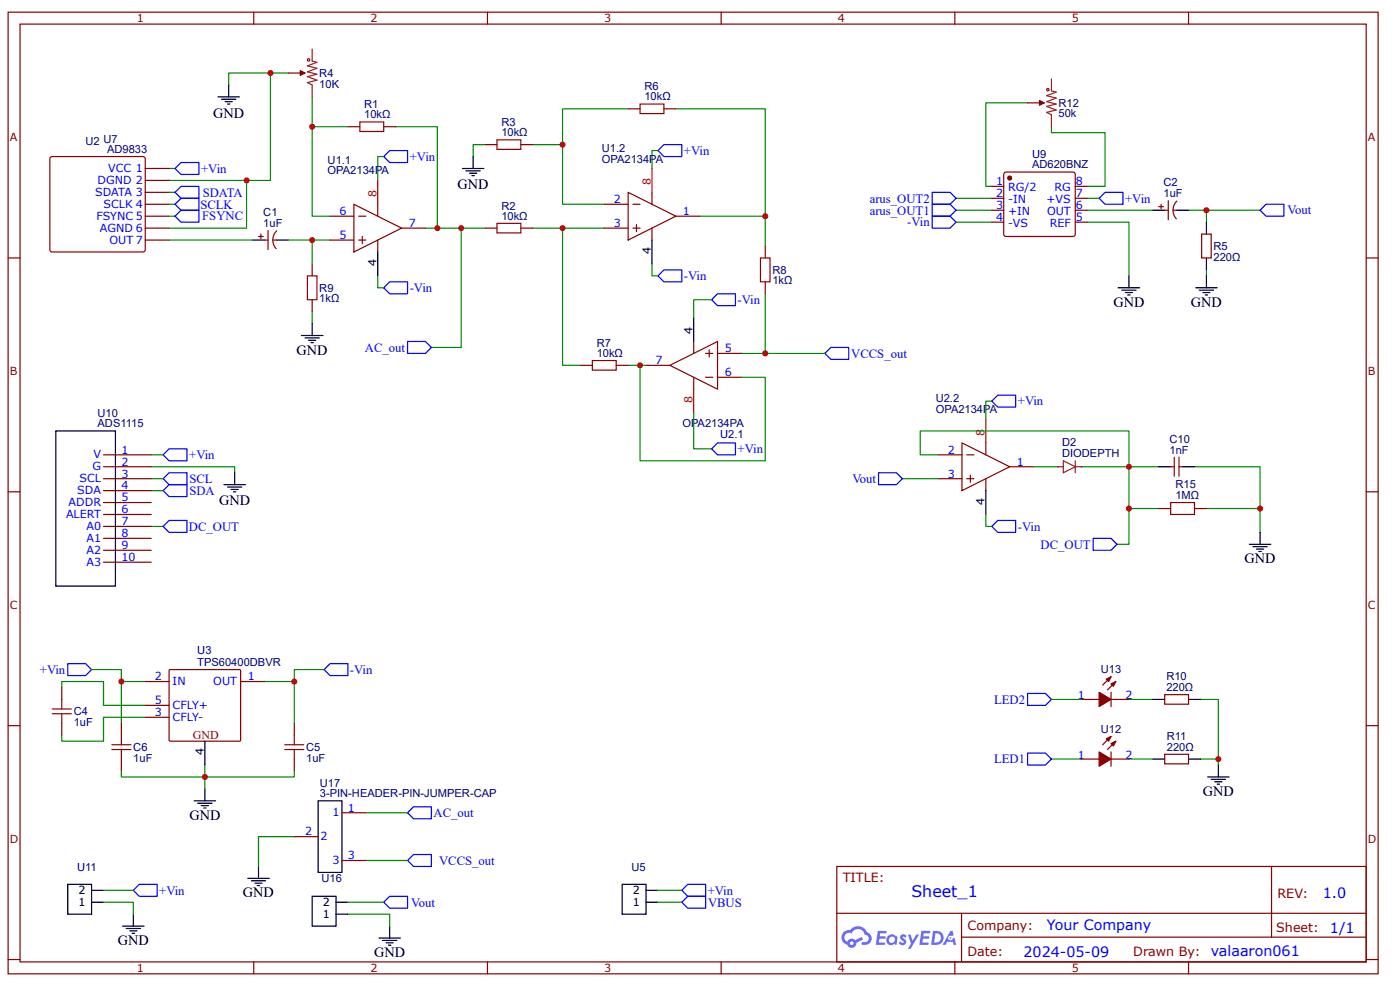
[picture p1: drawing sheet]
<svg xmlns="http://www.w3.org/2000/svg" width="297mm" height="210mm" viewBox="0 0 297 210" stroke-linecap="round" stroke-linejoin="round" font-family="sans-serif">
<g fill="none" stroke="#800" stroke-width=".25">
<path d="M1.7 2.6h290.7v203.9h-290.7zM4.3 5.1h285.5v198.8h-285.5zM53.8 2.6v2.5M103.4 2.6v2.5M153 2.6v2.5M202.6 2.6v2.5M252.1 2.6v2.5M1.7 54.7h2.6M289.8 54.7h2.6M1.7 104.3h2.6M289.8 104.3h2.6M1.7 153.8h2.6"/>
<path d="M289.8 153.8h2.6M177.5 183.7h112.3v20.2h-112.3zM177.6 193.6h112.1M204 198.7h85.7M204 193.6v10.1M269.8 183.7v15M1.7 203.4h2.6M53.8 203.9v2.6M103.4 203.9v2.6M153 203.9v2.6M202.6 203.9v2.6M252.1 203.9v2.6"/>
<path d="M289.8 203.4h2.6"/>
</g>
<g fill="#58f">
<path d="M191.1 198.2l.5-.1 .4 .1 .3 .2-.2 .5a.33 .33 0 0 0-.3-.3 .33 .33 0 0 0-.3 .1v.1a.85 .85 0 0 1 .7 .6 .85 .85 0 0 1-.3 .9l-.7 .1-.6-.4 .4-.4 .5 .3 .2-.1v-.2a.88 .88 0 0 1-.6-1.4z"/>
<path d="M192.6 198.1h.6l.4 1.3 .8-1.3h.6l-1.8 3h-.6l.7-1.1z"/>
<path d="M186.2 197.4h1.7l.2 .1-.1 .3-1.3 .1-.1 .6h1.1l.2 .3-.2 .2h-1.1l-.2 .8h1.3l.1 .3-.1 .2h-1.9z"/>
<path d="M195.5 197.4h1.6l.2 .1v.3l-1.3 .1-.1 .6h1.1l.2 .3-.3 .2h-1.1l-.1 .8h1.2l.1 .3-.1 .2h-1.9z"/>
<path d="M201.6 197.4h.5l.2 .9-.4 .2a.49 .49 0 0 0-.7 .2 .49 .49 0 0 0 .3 .7 .49 .49 0 0 0 .6-.5l.4-.2 .4 1.6h-.6l-.2-.6h-1.2l-.3 .6h-.6z"/>
<path d="M197.9 197.4l-.4 2.9h1a1.51 1.51 0 0 0 1.7-1.5 1.51 1.51 0 0 0-1.8-1.4zM198.4 197.9a1.02 1.02 0 0 1 1.2 1.1 1.02 1.02 0 0 1-1.4 .8z"/>
<path d="M188.5 198.4a1.11 1.11 0 0 0-.3 1.5 1.11 1.11 0 0 0 1.6 .3l.4 .1 .2-1.6-.4-.2a1.01 1.01 0 0 0-1.5-.1zM188.5 199.2a.66 .66 0 0 1 1.3 0 .66 .66 0 0 1-1.3 0z"/>
<path d="M179 197.6a1.58 1.58 0 0 0 .7 2.7 1.01 1.01 0 0 0 1.2 .6 1.01 1.01 0 0 0 .8-1l1.4-.7-.3-.6-1.4 .7a1.02 1.02 0 0 0-1.7 .4 .99 .99 0 0 1-.4-1.4 .99 .99 0 0 1 1.4-.4 1.48 1.48 0 0 1 1.5-.9 1.48 1.48 0 0 1 1.3 1.2 .82 .82 0 0 1 .8 1 .82 .82 0 0 1-1.2 .5l-.3 .2v.3a1.4 1.4 0 0 0 2-.6 1.4 1.4 0 0 0-.9-2 2.19 2.19 0 0 0-3.6-.4l-.8 .1zM180.3 200a.4 .4 0 0 1 .8 0 .4 .4 0 0 1-.8 0z"/>
<circle cx="201.6" cy="198.9" r=".19"/>
</g>
<g fill="none" stroke="#080" stroke-width=".25">
<path d="M57.4 15.5v22.7h-21.5M61.2 15.5h-12.7v2.5M35.9 35.7h1.2M52.3 38.2v10.2h-16.4M66.2 20.5v6.4M81.4 33.2h-1.3v5M102.9 30.7h-2.5v2.5M113 30.7h6.3M133.3 23.1h-14v20.2h8.9M139.6 31.9h-1.3v3.8M143.4 23.1h18.9v22.7h-13.9M35.9 50.9h17.7"/>
<path d="M35.9 45.8h1.2M35.9 43.3h1.2M35.9 40.8h1.2M61.2 50.9h8.8M66.2 50.9v5.1M80.1 58.5v2.5h1.3M97.8 48.4v25.3h-6.3M138.3 56v2.5h1.3M66.2 66.1v2.5"/>
</g>
<path d="M37.1 35.7l1.3-1.2h3.8v2.5h-3.8zM38.4 39.5h3.8v2.5h-3.8l-1.3-1.2zM81.4 33.2l1.3-1.3h3.8v2.6h-3.8zM139.6 31.9l1.2-1.2h3.8v2.5h-3.8zM38.4 44.6h3.8v2.5h-3.8l-1.3-1.3zM38.4 42h3.8v2.6h-3.8l-1.3-1.3zM139.6 58.5l1.2-1.3h3.8v2.5h-3.8zM81.4 61l1.3-1.3h3.8v2.6h-3.8zM86.5 72.4h3.8l1.2 1.3-1.2 1.2h-3.8zM175 74.9l1.3-1.2h3.8v2.5h-3.8z" fill="none" stroke="#00f" stroke-width=".25"/>
<g fill="none" stroke="#000" stroke-width=".25">
<path d="M48.5 18v2.5M46.2 20.5h4.6M47 21h3M47.8 21.6h1.5M48.3 22.1h.5M98.1 35.7h4.6M98.9 36.2h3M99.6 36.7h1.5M100.1 37.2h.5M100.4 33.2v2.5M53.6 50.9h2.5M58.6 50.9h2.6"/>
<path d="M63.9 71.1h4.6M64.7 71.6h3M65.5 72.1h1.5M66 72.7h.5M66.2 68.6v2.5"/>
</g>
<path d="M54.8 50.1h1.1M55.3 49.6v1M56.1 50.9h.8M56.9 48.9v4M57.9 50.9h.7M58.7 49a2.72 2.72 0 0 0-.1 3.7" fill="none" stroke="#800" stroke-width=".25"/>
<path d="M63.7 15.5h1M66.2 10.4v2.6l1 .2-2 .8 2 .5-2 .7 2 .5-2 .5 2 .8-2 .5 1 .5v2.5" fill="none" stroke="#8d2323" stroke-width=".25"/>
<path d="M63.7 15l1 .5-1 .5z" fill="#800"/>
<g fill="none" stroke="#800" stroke-width=".25">
<path d="M61.2 15.5h2.5M63.7 15l1 .5-1 .5zM10.7 33.3l.4-.1h19.2l.4 .1 .1 .4v19.2l-.1 .4-.4 .1h-19.2l-.4-.1-.1-.4v-19.2zM30.8 35.7h5.1M30.8 38.2h5.1M30.8 40.8h5.1M30.8 43.3h5.1M30.8 45.8h5.1M30.8 48.4h5.1M30.8 50.9h5.1M70 45.8h5.1M70 50.9h5.1"/>
<path d="M75.1 43.3l10.1 5.1-10.1 5zM76.1 45.8h1.5M76.1 50.9h1.5M76.9 50.1v1.6M80.1 43.3v2.5M80.1 50.9v2.5M85.2 48.4h5.1M128.2 43.3h5.1M128.2 48.4h5.1M133.3 40.8l10.1 5-10.1 5.1zM134.3 43.3h1.5M134.3 48.4h1.5"/>
<path d="M135 47.6v1.5M138.3 40.8v2.5M138.3 48.4v2.5M143.4 45.8h5M245.8 43.8h1M246.3 43.3v1M247.1 44.6h.7M247.8 42.5v4.1M248.9 44.6h.7M249.7 42.6a2.72 2.72 0 0 0-.1 3.8M137.1 77.5h5M142.1 77.5l10.1-5.1v10.1z"/>
<path d="M147.2 72.4v2.5M147.2 80v2.5M149.7 80h1.5M149.7 74.9h1.5M150.5 74.2v1.5M152.2 80h5.1M152.2 74.9h5.1M199 96.4h5.1M204.1 93.9l10.1 5.1-10.1 5zM205.1 96.4h1.5M209.1 93.9v2.5M214.2 99h5.1"/>
<path d="M199 101.5h5.1M205.1 101.5h1.5M205.9 100.7v1.5M209.1 101.5v2.5"/>
</g>
<circle cx="65.5" cy="12.7" r=".25" fill="none" stroke="#a00000" stroke-width=".25"/>
<g fill="none" stroke="#080" stroke-width=".25">
<path d="M73.8 26.9h-7.6v18.9h3.8M83.9 26.9h8.9v21.5M218 21.8h-8.9v17.7h1.3M223.1 26.9v1.2h11.3v11.4h-3.8M90.3 48.4h12.6M113 48.4h15.2M119.3 48.4v29.1h3.8M162.3 45.8v6.4M202.8 44.6h7.6M202.8 42h7.6M202.8 47.1h7.6M230.6 44.6h14"/>
<path d="M230.6 42h2.6M252.1 44.6h15.2M255.9 44.6v2.5M255.9 57.2v1.3M133.3 77.5h3.8M135.8 77.5v20.2h26.5v-17.7h-5M151 63.5h-3.8v3.8M162.3 62.3v12.6h-5M162.3 74.9h12.7M147.2 87.6v7.6h3.8"/>
</g>
<path d="M80.1 53.4v5.1M138.3 50.9v5.1M244.6 44.6h2.5M249.6 44.6h2.5M255.9 58.5v2.5M147.2 67.3v5.1M253.7 61h4.5M254.4 61.5h3.1M255.2 62h1.5M255.7 62.5h.5M209.1 104v5.1" fill="none" stroke="#000" stroke-width=".25"/>
<path d="M80.1 38.2v5.1M138.3 35.7v5.1M147.2 82.5v5.1M209.1 88.8v5.1" fill="none" stroke="#f00" stroke-width=".25"/>
<path d="M197.8 45.8h3.8l1.2 1.3-1.2 1.3h-3.8zM197.8 43.3h3.8l1.2 1.3-1.2 1.2h-3.8zM197.8 40.8h3.8l1.2 1.2-1.2 1.3h-3.8zM233.2 42l1.2-1.2h3.8v2.5h-3.8zM268.6 43.3h3.8v2.5h-3.8l-1.3-1.2zM151 63.5l1.2-1.2h3.8v2.5h-3.8zM151 95.2l1.2-1.3h3.8v2.5h-3.8z" fill="none" stroke="#00f" stroke-width=".25"/>
<path d="M223.1 16.7v2.6l1 .2-2.1 .8 2.1 .5-2.1 .8 2.1 .5-2.1 .5 2.1 .7-2.1 .5 1.1 .5v2.6M220.5 21.8h1" fill="none" stroke="#8d2323" stroke-width=".25"/>
<path d="M220.5 21.3l1 .5-1 .5z" fill="#800"/>
<path d="M218 21.8h2.5M220.5 21.3l1 .5-1 .5z" fill="none" stroke="#800" stroke-width=".25"/>
<circle cx="222.3" cy="19" r=".25" fill="none" stroke="#a00000" stroke-width=".25"/>
<path d="M230.6 47.1h8.9v11.4" fill="none" stroke="#080" stroke-width=".25"/>
<path d="M239.5 58.5v2.5M237.2 61h4.6M238 61.5h3M238.7 62h1.6M239.2 62.5h.6" fill="none" stroke="#000" stroke-width=".25"/>
<circle cx="214.2" cy="37.7" r=".38" fill="#800"/>
<g fill="none" stroke="#800" stroke-width=".25">
<path d="M213.1 36.6l.3-.1h14.2l.4 .1 .1 .4v12.6l-.1 .4-.4 .1h-14.2l-.3-.1-.2-.4v-12.6z"/>
<circle cx="214.2" cy="37.7" r=".38"/>
</g>
<circle cx="214.2" cy="37.7" r=".38" fill="#800"/>
<g fill="none" stroke="#800" stroke-width=".25">
<path d="M210.4 39.5h2.5M228.1 39.5h2.5M210.4 42h2.5M210.4 44.6h2.5M210.4 47.1h2.5M228.1 42h2.5M228.1 44.6h2.5M228.1 47.1h2.5M22 96.4h10.1M22 99h10.1M22 101.5h10.1M22 104h10.1"/>
<path d="M22 106.5h10.1M22 109.1h10.1M22 111.6h10.1M22 114.1h10.1M22 116.7h10.1M22 119.2h10.1M229.4 148.3h3.8"/>
<circle cx="214.2" cy="37.7" r=".38"/>
</g>
<path d="M34.6 96.4l1.3-1.2h3.8v2.5h-3.8zM210.4 85l1.3-1.2h3.8v2.5h-3.8zM34.6 104l1.3-1.2h3.8v2.5h-3.8zM34.6 101.5l1.3-1.3h3.8v2.6h-3.8zM34.6 111.6l1.3-1.3h3.8v2.6h-3.8zM186.4 100.2h3.8l1.2 1.3-1.2 1.3h-3.8zM210.4 111.6l1.3-1.3h3.8v2.6h-3.8zM231.9 114.1h3.8l1.3 1.3-1.3 1.3h-3.8zM14.4 140.7h3.8l1.2 1.3-1.2 1.2h-3.8zM68.8 142l1.2-1.3h3.8v2.5h-3.8zM28.3 188.8l1.2-1.3h3.8v2.5h-3.8z" fill="none" stroke="#00f" stroke-width=".25"/>
<g fill="none" stroke="#080" stroke-width=".25">
<path d="M32.1 99h17.7v1.2M32.1 96.4h2.5M199 96.4h-3.8v-5h44.3v7.6h-10.1M210.4 85h-1.3v3.8M219.3 99h5M245.8 99h-6.3v16.4h-2.5M253.4 99h13.9v13.9M32.1 101.5h2.5M32.1 111.6h2.5M32.1 104h2.5M191.4 101.5h7.6M209.1 109.1v2.5h1.3"/>
<path d="M239.5 107.8h6.3M255.9 107.8h11.4M13.1 145.8v-1.3h8.9v5h8.8M19.4 142h6.4v2.5h5M25.8 144.5v8.8M30.8 152.1h-8.8v5h-8.9v-1.2M62.4 144.5v8.8M68.8 142h-6.4v2.5h-6.3M25.8 163.5v1.2h36.6v-1.2M43.5 162.2v5.1M22 191.3h6.3v2.5M22 188.8h6.3"/>
</g>
<g fill="none" stroke="#000" stroke-width=".25">
<path d="M11.8 91.4h12.7v32.9h-12.7zM47.5 102.8h4.6M48.3 103.3h3M49 103.8h1.5M49.5 104.3h.5M49.8 100.2v2.6M265 115.4h4.6M265.8 115.9h3M266.6 116.4h1.5M267.1 116.9h.5M267.3 112.9v2.5M41.2 169.8h4.5"/>
<path d="M41.9 170.3h3.1M42.7 170.8h1.5M43.2 171.3h.5M43.5 167.3v2.5M14.4 187.5h5v6.3h-5zM19.4 191.3h2.6M19.4 188.8h2.6M26 196.3h4.6M26.8 196.9h3M27.5 197.4h1.5M28 197.9h.5M28.3 193.8v2.5"/>
</g>
<path d="M224.3 99h.1M224.3 99h1.3M225.6 97.7l2.5 1.3-2.5 1.2zM228.1 97.7v2.5M228.1 99h1.3M229.4 99h.1" fill="none" stroke="#8d2323" stroke-width=".25"/>
<path d="M233.2 146.8l2.5 1.5-2.5 1.5z" fill="#800"/>
<path d="M233.2 146.8l2.5 1.5-2.5 1.5zM235.7 143.5l-1.8 1.7M236.7 144.5l-1.8 1.8" fill="none" stroke="#800" stroke-width=".25"/>
<path d="M235.7 145l1-.5-.5 1z" fill="#800"/>
<path d="M235.7 145l1-.5-.5 1z" fill="none" stroke="#800" stroke-width=".25"/>
<path d="M234.7 144l1-.5-.5 1z" fill="#800"/>
<path d="M234.7 144l1-.5-.5 1zM235.7 146.8v3M235.7 148.3h3.8M229.4 160.9h3.8" fill="none" stroke="#800" stroke-width=".25"/>
<path d="M223.1 148.3h6.3M239.5 148.3h5.1M254.7 148.3h3.8v12.6M223.1 160.9h6.3M239.5 160.9h5.1M254.7 160.9h3.8v1.3" fill="none" stroke="#080" stroke-width=".25"/>
<path d="M218 147h3.8l1.3 1.3-1.3 1.2h-3.8zM218 159.7h3.8l1.3 1.2-1.3 1.3h-3.8z" fill="none" stroke="#00f" stroke-width=".25"/>
<path d="M256.2 164.7h4.5M257 165.2h3M257.7 165.7h1.5M258.2 166.2h.5M258.5 162.2v2.5" fill="none" stroke="#000" stroke-width=".25"/>
<path d="M233.2 159.4l2.5 1.5-2.5 1.5z" fill="#800"/>
<path d="M233.2 159.4l2.5 1.5-2.5 1.5zM235.7 156.1l-1.8 1.8M236.7 157.1l-1.8 1.8" fill="none" stroke="#800" stroke-width=".25"/>
<path d="M235.7 157.6l1-.5-.5 1z" fill="#800"/>
<path d="M235.7 157.6l1-.5-.5 1z" fill="none" stroke="#800" stroke-width=".25"/>
<path d="M234.7 156.6l1-.5-.5 1z" fill="#800"/>
<g fill="none" stroke="#800" stroke-width=".25">
<path d="M73.8 26.9h2.5M81.4 26.9h2.5M102.9 30.7h2.5M110.5 30.7h2.5M133.3 23.1h2.5M140.8 23.1h2.6M66.2 56v2.5M102.9 48.4h2.5M110.5 48.4h2.5M162.3 52.2v2.5M162.3 59.7v2.6M254.9 49.6h2.1v5.1h-2.1z"/>
<path d="M66.2 63.5v2.6M123.1 77.5h2.6M130.7 77.5h2.6M248.4 99h.7M249.1 96.9v4.1M250.1 96.9v4.1M250.1 99h.8M245.8 107.8h2.6M253.4 107.8h2.5M13.1 145.8v2.5M13.1 153.3v2.6M25.8 153.3v2.6"/>
<path d="M30.8 144.5h5.1M30.8 152.1h5.1M30.8 149.5h5.1M35.9 142h15.1v15.1h-15.1zM51 144.5h5.1M62.4 153.3v2.6M234.7 156.6l1-.5-.5 1zM235.7 159.4v3M247.1 147.3h5v2h-5zM247.1 159.9h5v2h-5zM25.8 160.9v2.6M62.4 160.9v2.6"/>
<path d="M62.4 177.4h5.1M72.6 172.3h5M235.7 160.9h3.8M72.6 182.4h5"/>
</g>
<g fill="none" stroke="#000" stroke-width=".25">
<path d="M255.9 47.1v2.5M255.9 54.7v2.5M245.8 99h2.6M250.9 99h2.5M43.5 157.1v5.1M244.6 148.3h2.5M252.1 148.3h2.6M67.5 169.8h5.1v15.2h-5.1zM244.6 160.9h2.5M252.1 160.9h2.6M52.6 186.2h4.5M53.3 186.7h3.1"/>
<path d="M54.1 187.2h1.5M54.6 187.7h.5M54.8 183.7v2.5M66.2 190h5.1v6.3h-5.1zM71.3 191.3h2.5M71.3 193.8h2.5M80.4 198.9h4.5M81.2 199.4h3M81.9 199.9h1.5M82.7 196.3v2.6M132 187.5h5.1v6.3h-5.1zM137.1 191.3h2.5"/>
<path d="M137.1 188.8h2.5M82.4 200.4h.5"/>
</g>
<path d="M62.4 177.4h-7.6v6.3M77.6 172.3h8.9M73.8 193.8h8.9v2.5M73.8 191.3h7.6M77.6 182.4h8.9M139.6 188.8h5M139.6 191.3h5" fill="none" stroke="#080" stroke-width=".25"/>
<path d="M86.5 172.3l1.2-1.2h3.8v2.5h-3.8zM82.7 190h3.8v2.6h-3.8l-1.3-1.3zM86.5 182.4l1.2-1.2h3.8v2.5h-3.8zM144.6 188.8l1.3-1.3h3.8v2.5h-3.8zM144.6 191.3l1.3-1.3h3.8v2.6h-3.8z" fill="none" stroke="#00f" stroke-width=".25"/>
<g fill="none" stroke="#a00000" stroke-width=".25">
<path d="M76.3 25.9h5.1v2h-5.1zM105.4 29.6h5.1v2.1h-5.1zM135.8 22.1h5v2h-5zM65.2 58.5h2v5h-2zM105.4 47.4h5.1v2h-5.1zM161.3 54.7h2.1v5h-2.1zM125.7 76.4h5v2.1h-5zM248.4 106.5h5v2.6h-5zM11.1 151.3h4M11.1 150.3h4M13.1 148.3v2M13.1 151.3v2"/>
<path d="M23.7 158.9h4.1M23.7 157.9h4.1M25.8 155.9v2M25.8 158.9v2M60.4 158.9h4.1M60.4 157.9h4.1M62.4 155.9v2M62.4 158.9v2"/>
</g>
<g fill="#c00">
<circle cx="97.8" cy="48.4" r=".63"/>
<circle cx="52.3" cy="38.2" r=".63"/>
<circle cx="119.3" cy="30.7" r=".63"/>
<circle cx="57.4" cy="15.5" r=".63"/>
<circle cx="66.2" cy="50.9" r=".63"/>
<circle cx="162.3" cy="45.8" r=".63"/>
<circle cx="66.2" cy="26.9" r=".63"/>
<circle cx="92.8" cy="48.4" r=".63"/>
<circle cx="135.8" cy="77.5" r=".63"/>
<circle cx="162.3" cy="74.9" r=".63"/>
<circle cx="119.3" cy="48.4" r=".63"/>
<circle cx="255.9" cy="44.6" r=".63"/>
<circle cx="239.5" cy="99" r=".63"/>
<circle cx="239.5" cy="107.8" r=".63"/>
<circle cx="267.3" cy="107.8" r=".63"/>
<circle cx="62.4" cy="144.5" r=".63"/>
<circle cx="43.5" cy="164.7" r=".63"/>
<circle cx="25.8" cy="144.5" r=".63"/>
<circle cx="258.5" cy="160.9" r=".63"/>
</g>
<text font-size="3.4" fill="#00f" x="193.4" y="190.2">Sheet_1</text>
<g font-size="3">
<text x="45.2" y="24.9">GND</text>
<text x="97.1" y="40.1">GND</text>
<text x="236.2" y="65.1">GND</text>
<text x="252.7" y="65.1">GND</text>
<text x="62.9" y="75.2">GND</text>
<text x="46.5" y="107.1">GND</text>
<text x="264" y="119.5">GND</text>
<text x="40.2" y="173.8">GND</text>
<text x="255.2" y="168.8">GND</text>
<text x="51.6" y="190.3">GND</text>
<text x="25" y="200.4">GND</text>
<text x="79.4" y="202.9">GND</text>
</g>
<g font-size="3" fill="#00f">
<text x="280.6" y="190.3">1.0</text>
<text x="222.1" y="197.2">Your Company</text>
<text x="282.2" y="197.7">1/1</text>
<text x="217.1" y="202.8">2024-05-09</text>
<text x="256.9" y="202.7">valaaron061</text>
</g>
<g font-size="2.7" fill="#00f">
<text x="86.9" y="34.1">+Vin</text>
<text x="145.1" y="32.8">+Vin</text>
<text x="42.7" y="36.6">+Vin</text>
<text x="43" y="41.7">SDATA</text>
<text x="42.5" y="44.2">SCLK</text>
<text x="42.9" y="46.7">FSYNC</text>
<text x="184.5" y="45.5">arus_OUT1</text>
<text x="184.5" y="43">arus_OUT2</text>
<text x="192.5" y="48">-Vin</text>
<text x="238.7" y="43">+Vin</text>
<text x="273.2" y="45.5">Vout</text>
<text x="145.1" y="59.4">-Vin</text>
<text x="86.9" y="61.9">-Vin</text>
<text x="156.5" y="64.5">-Vin</text>
<text x="77.4" y="74.6">AC_out</text>
<text x="180.6" y="75.9">VCCS_out</text>
<text x="215.9" y="86">+Vin</text>
<text x="40.1" y="97.3">+Vin</text>
<text x="156.5" y="96.1">+Vin</text>
<text x="40.2" y="102.4">SCL</text>
<text x="40.2" y="104.9">SDA</text>
<text x="180.8" y="102.4">Vout</text>
<text x="40.1" y="112.6">DC_OUT</text>
<text x="215.9" y="112.5">-Vin</text>
<text x="220.8" y="116.3">DC_OUT</text>
<text x="8.5" y="142.9">+Vin</text>
<text x="74.2" y="142.9">-Vin</text>
<text x="210.9" y="149.2">LED2</text>
<text x="210.9" y="161.8">LED1</text>
<text x="92" y="173.2">AC_out</text>
<text x="93.2" y="183.3">VCCS_out</text>
<text x="33.8" y="189.7">+Vin</text>
<text x="150.1" y="189.7">+Vin</text>
<text x="87.2" y="192.2">Vout</text>
<text x="150.2" y="192.2">VBUS</text>
</g>
<g font-size="2.7" fill="#800">
<text x="178.8" y="187">TITLE:</text>
<text x="271" y="190.3">REV:</text>
<text x="205.3" y="197.2">Company:</text>
<text x="270.8" y="197.6">Sheet:</text>
<text x="205.3" y="202.7">Date:</text>
<text x="240.4" y="202.7">Drawn By:</text>
</g>
<text font-size="2.5" fill="#800" x="40.9" y="156.6">GND</text>
<g font-size="2.4" fill="#800">
<text x="29" y="4.7">1</text>
<text x="78.6" y="4.7">2</text>
<text x="128.2" y="4.7">3</text>
<text x="177.8" y="4.7">4</text>
<text x="227.4" y="4.7">5</text>
<text x="2.1" y="29.9">A</text>
<text x="290.2" y="29.9">A</text>
<text x="2.1" y="79.5">B</text>
<text x="290.2" y="79.5">B</text>
<text x="2.1" y="129.1">C</text>
<text x="290.2" y="129.1">C</text>
<text x="2.1" y="178.6">D</text>
<text x="290.2" y="178.6">D</text>
<text x="29" y="206.1">1</text>
<text x="78.6" y="206.1">2</text>
<text x="128.2" y="206.1">3</text>
<text x="177.8" y="206.1">4</text>
<text x="227.4" y="206.1">5</text>
</g>
<g font-size="2.4" fill="#000080">
<text x="67.7" y="16.3">R4</text>
<text x="67.7" y="18.6">10K</text>
<text x="77.3" y="23">R1</text>
<text x="136.7" y="21.3">10kΩ</text>
<text x="136.7" y="19.2">R6</text>
<text x="224.6" y="22.6">R12</text>
<text x="77.3" y="25.1">10kΩ</text>
<text x="106.4" y="28.9">10kΩ</text>
<text x="106.4" y="26.7">R3</text>
<text x="224.6" y="24.9">50k</text>
<text x="18.2" y="30.7">U2 U7</text>
<text x="22.7" y="32.4">AD9833</text>
<text x="69.5" y="34.8">U1.1</text>
<text x="127.7" y="34.5">OPA2134PA</text>
<text x="127.7" y="32.3">U1.2</text>
<text x="219" y="35.7">AD620BNZ</text>
<text x="219" y="33.5">U9</text>
<text x="69.5" y="37">OPA2134PA</text>
<text x="246.8" y="41.8">1uF</text>
<text x="246.8" y="39.5">C2</text>
<text x="55.9" y="45.8">C1</text>
<text x="106.4" y="46.6">10kΩ</text>
<text x="106.4" y="44.5">R2</text>
<text x="55.9" y="48.1">1uF</text>
<text x="257.5" y="53">R5</text>
<text x="163.9" y="58.1">R8</text>
<text x="257.5" y="55.2">220Ω</text>
<text x="67.7" y="64.1">1kΩ</text>
<text x="67.7" y="61.9">R9</text>
<text x="163.9" y="60.3">1kΩ</text>
<text x="126.6" y="75.7">10kΩ</text>
<text x="126.6" y="73.5">R7</text>
<text x="20.7" y="88.3">U10</text>
<text x="198.5" y="87.6">OPA2134PA</text>
<text x="198.5" y="85.3">U2.2</text>
<text x="20.7" y="90.6">ADS1115</text>
<text x="144.8" y="90.6">OPA2134PA</text>
<text x="152.8" y="92.9">U2.1</text>
<text x="225.3" y="94.7">D2</text>
<text x="248.1" y="93.9">C10</text>
<text x="225.3" y="96.9">DIODEPTH</text>
<text x="248.1" y="96.2">1nF</text>
<text x="249.4" y="105.8">1MΩ</text>
<text x="249.4" y="103.5">R15</text>
<text x="41.9" y="141.1">TPS60400DBVR</text>
<text x="41.9" y="138.7">U3</text>
<text x="233.5" y="142.8">U13</text>
<text x="247.5" y="146.5">220Ω</text>
<text x="247.5" y="144.3">R10</text>
<text x="15.6" y="153.9">1uF</text>
<text x="15.6" y="151.6">C4</text>
<text x="233.5" y="155.4">U12</text>
<text x="28.3" y="161.5">1uF</text>
<text x="28.3" y="159.2">C6</text>
<text x="65" y="161.5">1uF</text>
<text x="65" y="159.2">C5</text>
<text x="247.5" y="159.2">220Ω</text>
<text x="247.5" y="156.9">R11</text>
<text x="67.9" y="166.8">U17</text>
<text x="67.9" y="169">3-PIN-HEADER-PIN-JUMPER-CAP</text>
<text x="16.3" y="184.6">U11</text>
<text x="134" y="184.6">U5</text>
<text x="68.2" y="187.1">U16</text>
</g>
<g font-size="2.4" fill="#00f">
<text x="20.2" y="41.5">SDATA 3</text>
<text x="20.7" y="39">DGND 2</text>
<text x="23" y="36.5">VCC 1</text>
<text x="211.3" y="39.3">1</text>
<text x="211.3" y="41.8">2</text>
<text x="213.9" y="40.5">RG/2</text>
<text x="223.7" y="40.5">RG</text>
<text x="228.2" y="41.8">7</text>
<text x="228.2" y="39.3">8</text>
<text x="20.4" y="46.6">FSYNC 5</text>
<text x="22" y="44.1">SCLK 4</text>
<text x="72.1" y="45.6">6</text>
<text x="130.2" y="43.1">2</text>
<text x="144.9" y="45.6">1</text>
<text x="211.3" y="44.3">3</text>
<text x="211.3" y="46.8">4</text>
<text x="213.9" y="43.1">-IN</text>
<text x="213.9" y="45.6">+IN</text>
<text x="222" y="43.1">+VS</text>
<text x="222.1" y="45.6">OUT</text>
<text x="228.2" y="46.8">5</text>
<text x="228.2" y="44.3">6</text>
<text x="21.2" y="49.1">AGND 6</text>
<text x="23.2" y="51.7">OUT 7</text>
<text x="72.1" y="50.6">5</text>
<text x="86.7" y="48.1">7</text>
<text x="130.2" y="48.1">3</text>
<text x="213.9" y="48.1">-VS</text>
<text x="222.7" y="48.1">REF</text>
<text x="139.1" y="77.2">7</text>
<text x="153.7" y="74.7">5</text>
<text x="153.7" y="79.7">6</text>
<text x="19.6" y="99.7">G</text>
<text x="19.8" y="97.2">V</text>
<text x="25.8" y="96.2">1</text>
<text x="25.8" y="98.7">2</text>
<text x="25.8" y="101.2">3</text>
<text x="201.1" y="96.2">2</text>
<text x="201.1" y="101.2">3</text>
<text x="215.7" y="98.7">1</text>
<text x="14.6" y="107.3">ADDR</text>
<text x="16.4" y="104.8">SDA</text>
<text x="16.9" y="102.2">SCL</text>
<text x="25.8" y="103.8">4</text>
<text x="25.8" y="106.3">5</text>
<text x="14" y="109.8">ALERT</text>
<text x="18.3" y="112.4">A0</text>
<text x="25.8" y="108.8">6</text>
<text x="25.8" y="111.4">7</text>
<text x="25.8" y="113.9">8</text>
<text x="18.3" y="114.9">A1</text>
<text x="18.3" y="117.4">A2</text>
<text x="18.3" y="120">A3</text>
<text x="25.8" y="116.4">9</text>
<text x="25.8" y="118.9">10</text>
<text x="32.9" y="144.2">2</text>
<text x="32.9" y="149.3">5</text>
<text x="36.6" y="145.3">IN</text>
<text x="45.2" y="145.3">OUT</text>
<text x="52.6" y="144.2">1</text>
<text x="228.6" y="148.3">1</text>
<text x="238.7" y="148.3">2</text>
<text x="32.9" y="151.8">3</text>
<text x="36.6" y="152.8">CFLY-</text>
<text x="36.6" y="150.3">CFLY+</text>
<text x="228.6" y="160.9">1</text>
<text x="238.7" y="160.9">2</text>
<text x="70.5" y="173.1">1</text>
<text x="73.8" y="172.1">1</text>
<text x="64.7" y="177.1">2</text>
<text x="68" y="178.1">2</text>
<text x="70.5" y="183.2">3</text>
<text x="73.8" y="182.2">3</text>
</g>
<g font-size="2.4" fill="#f00">
<text x="79.9" y="41.8" transform="rotate(-90 79.9 41.8)">8</text>
<text x="138.1" y="39.3" transform="rotate(-90 138.1 39.3)">8</text>
<text x="146.9" y="85.5" transform="rotate(-90 146.9 85.5)">8</text>
<text x="208.9" y="92.4" transform="rotate(-90 208.9 92.4)">8</text>
</g>
<g font-size="2.4">
<text x="138.1" y="53.9" transform="rotate(-90 138.1 53.9)">4</text>
<text x="79.9" y="56.4" transform="rotate(-90 79.9 56.4)">4</text>
<text x="146.9" y="70.9" transform="rotate(-90 146.9 70.9)">4</text>
<text x="208.9" y="107" transform="rotate(-90 208.9 107)">4</text>
<text x="43.2" y="160.2" transform="rotate(-90 43.2 160.2)">4</text>
<text x="16.7" y="189.5">2</text>
<text x="134.3" y="189.5">2</text>
<text x="16.7" y="192">1</text>
<text x="68.5" y="194.6">1</text>
<text x="68.5" y="192">2</text>
<text x="134.3" y="192">1</text>
</g>
</svg>
